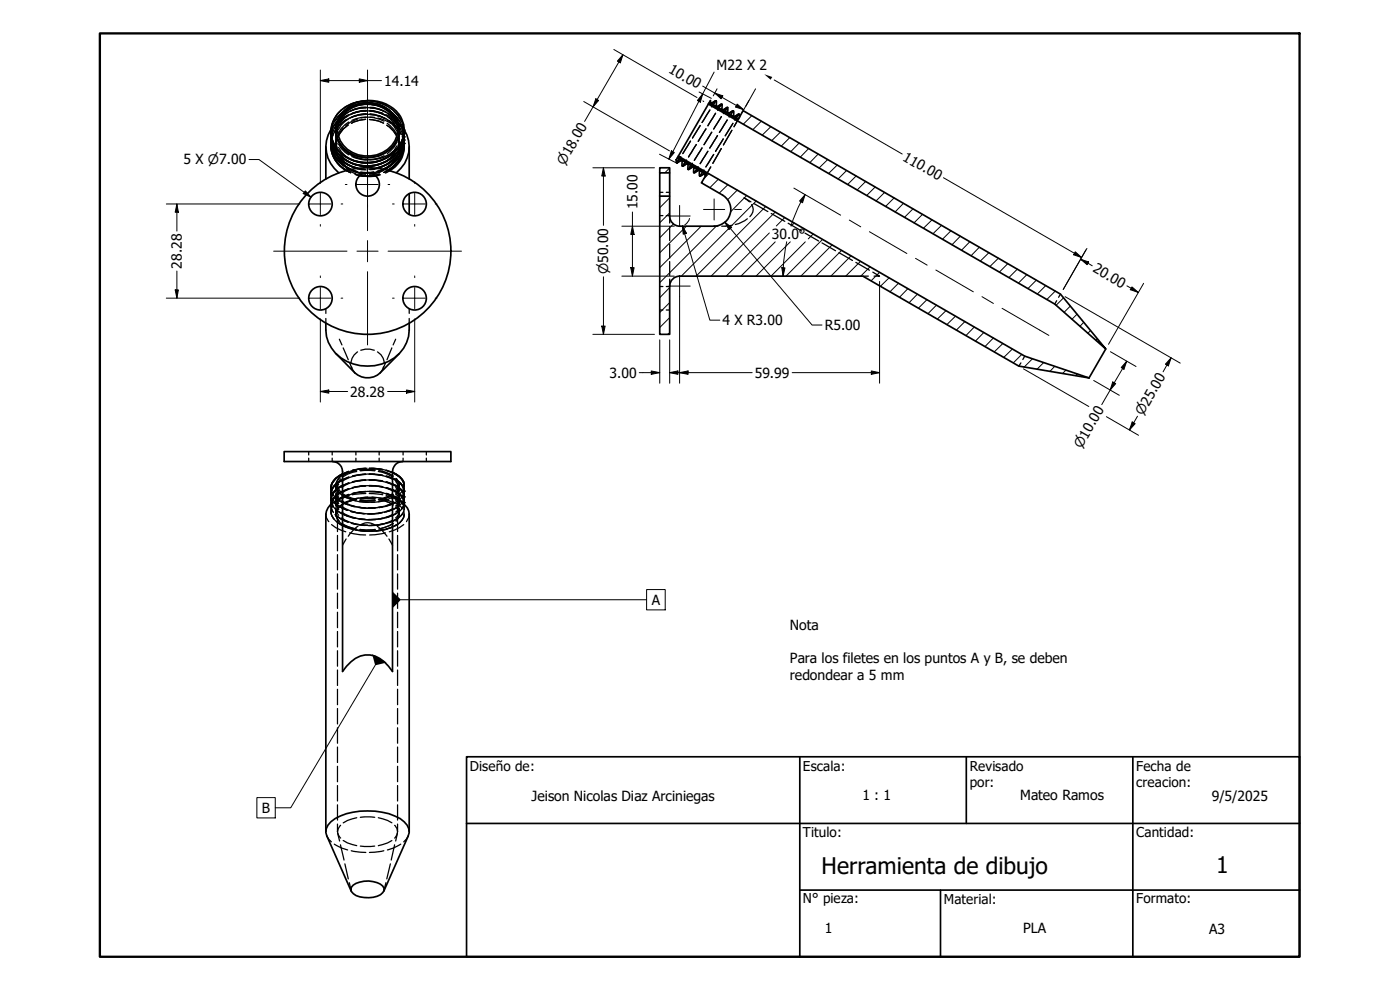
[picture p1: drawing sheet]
<svg xmlns="http://www.w3.org/2000/svg" width="420mm" height="297mm" viewBox="0 0 420 297" stroke-linecap="round" stroke-linejoin="round" font-family="sans-serif">
<!-- layer: Hatch (ANSI) -->
<g fill="none" stroke="#000" stroke-width=".3">
<path d="M214.9 31.9l-.4 .5M218.4 32.9l-1 1.1M221.5 34.4l-1.3 1.3M225.6 34.7l-2.5 2.6M228.5 36.4l-2.6 2.5M231.3 38l-2.6 2.6M234.2 39.7l-2.6 2.5M201 59.4l-3 2.9M201 50.4l-1.5 1.5M204.2 47.2l-1.3 1.2M207 48.8l-.6 .6M209.9 50.5l-1.2 1.2"/>
<path d="M212.7 52.1l-1.4 1.5M215.6 53.8l-2.6 2.5M218.4 55.4l-2.6 2.6M221.3 57l-2.9 2.9M224.1 58.7l-4.8 4.8M237 41.3l-2.6 2.6M239.8 42.9l-2.5 2.6M242.7 44.6l-2.5 2.6M245.6 46.2l-2.6 2.6M248.4 47.9l-2.6 2.5M251.3 49.5l-2.6 2.6M254.1 51.2l-2.6 2.5"/>
<path d="M256.9 52.8l-2.5 2.6M259.8 54.5l-2.6 2.5M262.6 56.1l-2.5 2.6M265.5 57.7l-2.6 2.6M268.4 59.4l-2.7 2.6M201 63.9l-3 3M202.1 67.2l-4.1 4.2M206 67.9l-8 8M210.4 67.9l-12.4 12.4M215 67.8l-17 17M226.9 60.3l-22.4 22.6M229.8 62l-20.9 20.9"/>
<path d="M230.9 69.9l-13 13M232.7 63.6l-19.3 19.3M232.7 72.6l-10.3 10.3M235.5 65.3l-2.5 2.5M237.2 72.6l-10.3 10.3M238.4 66.9l-1 .9M241.7 72.6l-10.3 10.3M244 70.2l-1.4 1.5M246.9 71.8l-11 11.1M249.7 73.5l-9.4 9.4M252.6 75.1l-7.7 7.8M255.4 76.8l-6 6.1"/>
<path d="M258.3 78.4l-4.5 4.5M271.1 61l-2.5 2.6M274 62.7l-2.5 2.5M276.9 64.3l-2.6 2.6M279.7 66l-2.6 2.5M282.6 67.6l-2.6 2.6M285.4 69.3l-2.6 2.5M288.2 70.9l-2.5 2.6M291.1 72.5l-2.6 2.6M293.9 74.2l-2.5 2.6M296.8 75.8l-2.6 2.5M299.7 77.5l-2.6 2.5"/>
<path d="M302.5 79.1l-2.6 2.5M201 99.8l-.6 .5M201 95.3l-3 3M201 90.8l-3 3M201 86.3l-3 3M261.1 80.1l-2.8 2.8M264 81.7l-2.6 2.6M266.8 83.4l-2.6 2.5M269.7 84.9l-2.6 2.7M272.5 86.6l-2.6 2.6M275.3 88.3l-2.5 2.6M278.2 89.9l-2.5 2.5"/>
<path d="M281.1 91.6l-2.6 2.5M283.9 93.2l-2.6 2.5M286.8 94.9l-2.6 2.5M289.6 96.5l-2.6 2.5M292.4 98.1l-2.5 2.6M295.3 99.7l-2.6 2.6M305.3 80.8l-2.5 2.5M308.2 82.4l-2.6 2.5M311 84.1l-2.5 2.5M313.9 85.6l-2.6 2.7M316.7 87.3l-2.6 2.6M319.2 89.3l-2.3 2.3"/>
<path d="M321.2 91.8l-1.9 1.9M323.2 94.3l-1.5 1.5M325.2 96.7l-1.1 1.2M327.3 99.2l-.8 .8M298.1 101.4l-2.5 2.6M301 103l-2.6 2.6M303.8 104.7l-2.6 2.5M306.6 106.3l-2.5 2.6M309.9 107.6l-2.6 2.6M313.2 108.8l-2 2M316.5 109.9l-1.4 1.5M319.9 111l-1 1.1"/>
<path d="M323.3 112.2l-.5 .5M326.6 113.3h.1M329.3 101.6l-.4 .5M331.3 104.1v.1"/>
</g>
<!-- layer: Hidden (ANSI) -->
<g fill="none" stroke="#000" stroke-width=".38">
<path d="M99.6 39.4l-.3 2.2M99.6 38.4l-.3 2.2M99.6 37.5l-.3 2M99.9 37.6l-.6 2.5M99.9 38.7l-.6 2.4M99.9 39.6l-.6 2.4M99.9 37.5l-.6 2.4M99.9 38.5l-.6 2.4M99.9 39.5l-.6 2.4M100.5 36.4l1-1.4 2.4-2.1a10.7 10.7 0 0 0-3.5 3.6M100.5 37.4l2.3-2.7 1.1-.7a8.9 8.9 0 0 0-3.5 3.5M100.5 38.3l2.3-2.6 1.1-.7a9.2 9.2 0 0 0-3.5 3.5"/>
<path d="M100.6 37.3l-1.3 1.5M101.2 37.9a5.5 5.5 0 0 0 0 4.3M101.2 38.8a5.6 5.6 0 0 0 0 4.4M101.2 39.9a5.6 5.6 0 0 0 0 4.3M101.2 36.9l-.4 2.1v1.7M102.4 37.1a9.5 9.5 0 0 0-3.1 5.7M102.5 33l-1.9 2.2a8.1 8.1 0 0 0-1.2 3.6M102.5 36l-1.3 1.3-1.3 2.1M102.5 35l-1.3 1.4-1.3 2M102.5 34l-1.9 2.1-.7 1.3M103 38.5a6.5 6.5 0 0 0-1.7 3M103.9 36a8.9 8.9 0 0 0-3.5 3.5"/>
<path d="M103.9 35.9l-2.4 2.1-1 1.4M104 31.9a8.3 8.3 0 0 0-3.5 3.5M104.5 37.5a7.2 7.2 0 0 0-2.9 3.3M104.6 32.6l-2.2 2-.8 1.3M104.6 33.6l-1 .7-1.2 1.3-.8 1.2M104.6 34.7l-1 .7-1.2 1.2-.8 1.2M104.6 35.7l-1 .7-1.2 1.2-.8 1.2M104.6 36.6l-2.2 2-.8 1.3M104.8 34.3l-2.7 1.6-.8 .7M105 32.4l3.3-1 1.6-.1-3.7 .6-1.2 .5M105 33.4l3.3-1 1.6-.1a11.9 11.9 0 0 0-4.9 1.1zM107.1 34.7a9.6 9.6 0 0 0-3.9 1.7"/>
<path d="M107.3 33.6l-2.1 .7-1.9 1.1M107.3 32.6l-2.1 .7-1.9 1M107.3 31.6l-2.1 .7-1.9 1M107.3 30.6l-1.2 .3-2.8 1.4M107.3 35.7a8.7 8.7 0 0 0-3.5 2M108.1 34.5l1.9-.2 2.3 .2M108.3 33.4l2-.1 2.3 .2M108.3 32.4l3.1-.1 1.2 .2M108.3 31.4l2-.1 2.3 .2M108.3 30.4l2-.1 2.3 .2M109.1 30.3h2.2M109.7 35.8l-1.8 .3-2.4 .9"/>
<path d="M109.9 33.3l-1.6 .1-3.3 1 1.3-.6 3.6-.5-1.8 .1-2.3 .6M109.9 34.3a9.7 9.7 0 0 0-4.9 1.1M109.9 34.3l-1.6 .1-3.3 1M109.9 30.3a12.6 12.6 0 0 0-4.8 1.1M109.9 31.1l-1.4 .1-2.9 .9M109.9 32.1l-1.4 .1-2.9 .9M109.9 33.1l-1.4 .1-2.9 .9M109.9 34.1l-1.4 .1-2.9 .9M109.9 35.1l-1.4 .1-2.9 .9M110.9 35.9l2.7 .4 1.5 .6M110.9 33.3l1.7 .1 2.3 .6M111 31.2l3 .5 1.3 .7"/>
<path d="M111 32.2h1.1l1.9 .6 1.3 .6M111 33.1l3 .7 1.3 .6M111 34.1l3 .7 1.3 .6M111 35.2l3 .6 1.3 .6M111.2 30.3a11.3 11.3 0 0 1 4.7 1.4M112.4 35.2h-2.2l-1.9 .2M112.5 30.5l3 .9 1.1 .7M113.3 34.7a9.7 9.7 0 0 1 3.8 1.7M113.4 35.4l2.1 .7 1.7 .9M113.7 33.8l1.8 .7 2 1.2M113.7 32.8l2.7 1.2 1.1 .7M113.7 31.8l1.8 .7 2 1.2"/>
<path d="M113.7 30.8l1.8 .7 2 1.2M115.8 32.6l-3.5-1.2-1.2-.1a12.7 12.7 0 0 1 4.7 1.4M115.8 33.6l-1.5-.7-2-.5h-1.2a11.3 11.3 0 0 1 4.8 1.2M115.8 34.6l-1.5-.6-3.2-.7a10 10 0 0 1 4.8 1.4M115.8 35.6l-1.5-.6-3.2-.7 2.3 .4 2.5 1M115.8 34.4l2.8 1.5 .7 .7M116.1 37.6l2 1.8 1 1.4M116.2 33l2 1.9 .9 1.4M116.2 34l2 1.9 .9 1.4M116.2 35l2 1.9 .9 1.4M116.2 36l2 1.9 .9 1.4M116.2 37l2 1.9 .9 1.4"/>
<path d="M116.8 33.3l1 .6 1.3 1.4 1.1 1.5M116.8 34.3l2.3 1.9 1.1 1.6M116.8 35.2l2.3 2.1 1.1 1.5M116.8 36.2l1 .7 1.3 1.4 1.1 1.5M116.9 33.3a8.8 8.8 0 0 1 3.4 3.6M116.9 34.3a9.8 9.8 0 0 1 3.4 3.7M116.9 35.4a8.8 8.8 0 0 1 3.4 3.6M116.9 36.4a8.7 8.7 0 0 1 3.4 3.6M117 32.4l2.3 2 1 1.6M117.5 32.7l2 2 .8 1.4M117.9 37.1l1.2 1.2 1.4 2.1M118 37.6l1.6 1.4 .8 1.4"/>
<path d="M118.3 36.4l1.7 2.1 1 2.1 .3 1.7M118.3 35.4l1.7 2.1a8.8 8.8 0 0 1 1.3 3.8M118.3 34.4l1.7 2.1 .7 1.4M118.3 33.4l1.7 2.1 .7 1.4M119.4 37.4a6.3 6.3 0 0 1 0 4.3M119.4 38.3a6.5 6.5 0 0 1 0 4.4M119.4 39.4a6.5 6.5 0 0 1 0 4.3M119.8 39v1.7M120.1 37.3l1.2 1.7M120.7 38.1l.6 2.5M120.7 38l.6 2.3M120.8 39.1l.5 2.5"/>
<path d="M121 39.9l.3 2.1M121 38.9l.3 2.2M121 37.9l.3 2.2M121.3 39.3l-.5-2.2 .5 2.4M121.3 38.7v.1M210.1 37.6l-2.3 3.9 2.3-3.8M211.8 38.7l-2.3 3.7 2.4-3.7M212.4 37.7l2.4-3.7-2.3 3.8M213 33l-2.3 3.8zM213.6 39.7l-2.3 3.7zM214.9 30.3l-1.3 1.8M216.5 35l-2.3 3.7 2.3-3.7"/>
<path d="M216.7 31.3l-1.3 1.8M218.2 36l-2.3 3.7M218.4 32.2l-1.3 1.9 1.3-1.8M218.8 35l1.3-1.7-1.3 1.8M219.6 39.1l-2.5 4.4M221.6 35.8l-1.3 2.2M221.8 34.3l-1.3 1.8M221.9 34.3l-1.3 1.8M99.6 41.5l-.3 2M99.6 40.4l-.3 2.1M99.9 40.6l-.6 2.4M100.8 44.2l.5 2.2"/>
<path d="M100.8 42.4v1.7M100.9 42.8l-.1 1.5 .2 1.5M101.2 41.8l-.4 1.4v1.7l.4 1.3M101.2 40.9a5.5 5.5 0 0 0 0 4.3M101.5 47.2l1.8 2.6M101.6 47.2a7.9 7.9 0 0 0 2.9 3.4M101.6 43.2l.8 1.3 2.2 2M101.6 44.2l.8 1.3 2.2 2M101.6 45.3l2 2.4 1 .7M101.6 46.3l2 2.5 1 .7M101.7 47.4l.8 1.2 1.2 1.2 1.1 .7M103.9 50.4l1.3 1 1.7 .8"/>
<path d="M105.3 50.8l1.9 .7zM105.3 51.8l-1.4-.6 1.3 .7M105.3 50.8l1.5 .6M105.5 51.1l2.4 .9 1.8 .2M105.6 47l2.9 .9 1.4 .1M105.6 48l2.9 .9 1.4 .1M105.6 49l2.9 .9 1.4 .1M105.6 50l2.9 .9 1.4 .1M105.7 51l2.9 .9 1.4 .1M106.6 52.3l1.5 .3M106.6 52.3l1.5 .4zM107.3 50.5l2.3 .3"/>
<path d="M107.7 52.4l1.7 .4M108.5 51.7l1.6 .2M109.2 50.8l-1.8-.3 2.2 .3M110.7 50.8l2.3-.3-1.9 .3M112.1 51.7l-1.6 .2M112.2 51.6l-2 .2-2-.1h4M112.5 52.6l1.4-.4-1.4 .4M113.1 50.5l-2.3 .3M113.6 51.4l1.5-.6-1.9 .6M114.2 52.4l-1.5 .4M115.1 51.1l-1.5 .7-2.7 .4M115.3 46.7l-1.4 .7-2.9 .5"/>
<path d="M115.3 47.7l-1.3 .6-3 .6M115.3 48.7l-1.3 .6-3 .7M115.3 49.7l-1.3 .6-1.9 .5-1.1 .1M115.3 50.7l-1.3 .6-2.9 .6M116.5 51.1l-1.3 .6M117 51.2l-1.4 .7M119.1 47.3l-1 1.5-2 1.7M119.1 42.8l-.9 1.4-2 1.9M119.1 43.8l-.9 1.4-2 1.9M119.1 44.8l-.9 1.4-2 1.9M119.1 45.8l-.9 1.4-2 1.9M119.1 46.8l-.9 1.4-1.9 1.9"/>
<path d="M119.4 41.8l.4 2.3M119.4 41.4a6.3 6.3 0 0 1 0 4.3M119.4 40.4a6.5 6.5 0 0 1 0 4.4M119.8 44.1l-.4 2.1M119.8 42.4v1.7M120.7 40.9l.6 2.4M120.8 40.1l.5 2.4M120.8 41.1l.5 2.4M120.8 41.4l.5 2M121 41.9l.3 1.5M121 40.9l.3 2.1M121.3 43.4v.2"/>
<path d="M121.3 43.8v.2M198 57.7h.9M200 57.7h1M204.3 47l-1.3 1.8M204.3 47l-1.2 1.8M206.1 48.1l-1.3 1.7M207.3 42.3l-2.4 3.8M207.8 49l-1.3 1.8zM208.3 48.1l2.4-3.7-2.3 3.7M209 43.4l-2.4 3.7zM209.5 50l-1.3 1.8zM211.3 51l-1.3 1.8"/>
<path d="M212.4 45.4l-2.3 3.7M212.5 45.4l-2.4 3.7M213.3 50.1l-1.3 2.2M214.2 46.3l-2.4 3.8zM215.3 40.7l-2.3 3.7M216.5 44.6l-2.6 4.4M217 41.6l-2.2 3.9 2.2-3.8M217.6 40.8l2.4-3.8-2.3 3.8M198 64.7h.9M200 64.7h1M201 64.8v2.1M201 68v4.2"/>
<path d="M201 73.3v4.2M201 78.5v4.2M214.3 67.9h1.2M219.7 67.6l-3.1 .3M224.3 65.6l-2.6 1.5-1 .3M224.9 60.6l-1.6-1.2 2.1 1.2M225.6 61.4a2.6 2.6 0 0 1-.6 3.6M226.4 61.1l4 2.4M231.5 64.1l4 2.3M236.5 67l4.1 2.3M241.6 70l4.1 2.3M246.7 72.9l4.1 2.3"/>
<path d="M251.8 75.8l4 2.4M256.9 78.7l4 2.4M97.8 92.6v1.4M97.8 95.6v1.4M122.8 92.6v1.4M122.8 95.6v1.4M198 86h.9M198 93h.9M200 86h1M200 93h1M201 83.7v2.1M259 82.9h1.6"/>
<path d="M261.9 81.6l2.1 1.3h-1.7M317.1 90.2l-.6 1M318.3 88.3l-.6 .9M101.9 101.8l.7 1.7M103 104.4l1.5 3.5M104.9 108.8l.7 1.7M105.5 110l1 1.9M107.3 105.6a4.2 4.2 0 0 0-2 3.4M108.3 105.1a6.1 6.1 0 0 1 4 0M113.3 105.6a3.8 3.8 0 0 1 2 3.4M115.1 110l-1 1.9M115.8 108.8l-.8 1.7"/>
<path d="M117.6 104.4l-1.5 3.5M118.7 101.8l-.7 1.7M306.4 108.9l-.6 .9M307.5 106.9l-.5 1M92.6 135.5v1M92.6 137.5v1M99.7 135.5v1M99.7 137.5v1M106.8 135.5v1M106.8 137.5v1M113.8 135.5v1M113.8 137.5v1"/>
<path d="M121 135.5v1M121 137.5v1M128 135.5v1M128 137.5v1M97.8 154.3l.2 1.1 .7 1.1M99.3 146.5l.2 1.1 .5 .8M99.3 148.2l.2 1.1 .5 .9M99.3 150l.2 1.1 .5 .8M99.3 151.6v-.3l.1 1.3 .5 .9M99.3 150.1l.3 1.1 .5 .9M99.3 146.7l.3 1.1 .5 .8M99.3 151.8l.3 1.2 .5 .8"/>
<path d="M99.3 153.6l.2 1 .8 1.2M99.4 150.8l.5 1.1 .9 1M99.4 147.4l.5 1 .9 1M99.5 157.4l1.2 .9 3.1 1.3M99.6 152.3a3.6 3.6 0 0 0 1.5 4.3M99.8 151.8l-.2 .3a3.2 3.2 0 0 0 .6 3.6M99.8 151.9l-.5 1.4M100 150.3l-.7-1.9 .3 1.1 .5 .8M100.6 154.4l2.2 1.5 1.8 .7M100.7 149.3l1.9 1.3 1.7 .8-1.7-.7-1.8-1.4M100.7 151l1.9 1.3 1.7 .8M100.7 152.8l1.9 1.2 1.7 .9-2.4-1.2-1.1-.9"/>
<path d="M100.7 151.1l1.7 1.2 1.8 .8M100.8 145.6l.2 .9M100.8 151.1l1.8 1.3 1.9 .7M100.8 145.6l.2 .9 .7 1.2M100.8 147.4l.2 .9 .7 1.1M100.8 152.6l.2 .9 .7 1.1M100.8 154.6l1.9 1.3 1.7 .8M100.8 145.5v1.9M100.8 148.2v3.5M100.8 152.6v1.7M100.9 156.4l1.2 .9 2.5 1.1M101 153.2l-.2 .9 .1 .9"/>
<path d="M101 144.5l-.2 .9M101.2 156.6a10.8 10.8 0 0 0 4.3 2.1M101.3 155.8l.2 .3a4.7 4.7 0 0 0 2.4 1.9M101.3 145.6v2.3M101.3 149.1v4.6M101.3 154.9v4.6M101.4 147.3l1.2 1.3 1.4 .8M101.7 147.1a2.77 2.77 0 0 0 0 4M101.7 148.8a2.84 2.84 0 0 0 0 4.1M101.7 145.3l-.7 1.1-.2 1M101.7 150.5l-.7 1.1-.2 1M101.7 149.8l-1.1 .9"/>
<path d="M101.7 143.6a2.69 2.69 0 0 0 0 4M101.7 152.3a2.67 2.67 0 0 0 0 4M101.8 153.7l1.5 .8 3.3 1.1M101.8 150.2l1.3 .8 3.3 1.1M102 149.6l-1.6 1.3M102.1 149.6l-1.9 1.6M102.2 157.3l1.6 .8 3.1 .9M102.2 143.7a2.44 2.44 0 0 0 0 3.9M102.6 148.4l2.4 1.4 1.7 .4M102.6 150.2l1 .7 3.1 1.1M102.6 151.9l2.4 1.3 1.7 .5M102.6 153.7l2.4 1.2 1.7 .5"/>
<path d="M102.6 155.4l1 .7 3.1 1.1M102.6 151.4l-1.4 1.6M102.6 148.4a9.3 9.3 0 0 0 4.3 1.6M102.6 157a9.3 9.3 0 0 0 4.3 1.7M102.8 142.2l1.9-.7zM103 148.3a10.1 10.1 0 0 0 4.1 1.5M104.1 141.8l-1.4 .8-1.2 1.2M104.3 150.4l-1.4 .8-1.4 1.2M104.7 143.1l-1.9 .8 1.9-.7M104.7 145l-1.9 .7M104.7 146.7l-1.9 .7M104.7 148.4l-1.9 .7"/>
<path d="M104.7 148.4l-1.9 .8M104.7 143.2l-1.9 .8M104.7 141.4l-1.9 .8M104.7 144.8l-1.9 .9M104.7 146.6l-1.9 .8M104.7 148.3l-1.9 .8M104.8 148.7l-2 .6M104.9 159.9l4.8 .6M105 158.5l2.6 .7 2.3 .2M105.2 149.8l2.7 .7 2.2 .2M105.2 153.5l4 .7M105.3 151.7l4.3 .7-4.2-.6"/>
<path d="M105.3 153.4l1.8 .4 2.5 .3-4.2-.6M105.3 155.2l4.3 .6M105.4 155.2l4.2 .7M105.4 157l4.2 .7M105.6 158.7l4.1 .6M105.7 144.6l4-.5-4 .6M105.7 157l2.5 .5 2.1 .1-4.6-.6M106.7 142.7l-1.7 .5-2.4 1.3M106.7 144.4l-1.7 .6-2.4 1.3M106.7 146.2l-1.7 .5-2.4 1.3M106.7 147.9l-1.7 .5-2.4 1.3M106.7 159.1l4.9 .3"/>
<path d="M106.9 141.2a9.3 9.3 0 0 0-4.3 1.7M106.9 149.8l-2.4 .7-1.9 1M107.1 141.5a10.1 10.1 0 0 0-4.1 1.5M107.4 157.9l-1.4 1.2-1.5 1.8M107.6 149.5l-2.6 .7-1.5 .7M107.6 152.3l2.6 .2 2.4-.1M107.8 155.8l2.8 .2 2.2-.1M107.8 150.5l2.5 .2h2.1M107.8 152.2l2.5 .2h2.1M107.8 153.9l2.5 .3 2.1-.1M107.8 155.7l2.5 .2h2.1M107.8 157.4l2.5 .3 2.1-.1"/>
<path d="M108 150.2h4.6M108 141h4.6M108 158.9l1.9 .2 2.7-.2M108 149.7h4.6M108.1 159.2l1.8 .2 3.2-.2M108.1 141.3h4.4M108.1 150h4.4M108.3 157.4a3.8 3.8 0 0 1 4 0M108.6 149.3h4.3M109.7 140.6l-4 .6M109.7 142.4l-4 .5 4-.6-1.4 .1-2.6 .5M109.7 145.8l-4 .6"/>
<path d="M109.7 147.5l-4 .6 4-.5M109.7 140.5l-4 .6M109.7 143.9l-4 .7M109.7 145.7l-4 .6M109.7 147.4l-4 .7M109.8 148.1l-4.1 .3M110.2 140.5l-2.2 .2-2.8 .6M110.4 149.1l-3.3 .4-1.6 .5M110.8 148.1l4.1 .3M110.8 140.6l4.1 .4M110.8 143.9h1.6l2.5 .5-4.1-.4M110.8 145.8l4.1 .4"/>
<path d="M110.8 147.5l4.1 .4zM110.8 144.1l4.1 .3M110.8 140.4l4.1 .4M110.8 145.7l4.1 .3M110.8 147.4l4.1 .4M111.4 140.5l3.2 .3 1.8 .5M111.6 149.1l3.3 .4 1.7 .5M112.4 142.3l-2.1-.1-2.5 .3M112.4 144.1l-2.1-.1-2.5 .3M112.4 145.8l-2.1-.1-2.5 .3M112.4 147.5l-2.1-.1-2.5 .3M113.2 157.9l1.4 1.2 1.5 1.8"/>
<path d="M113.5 141.5l2.8 .8 1.3 .7M113.5 147.7a9.2 9.2 0 0 1 4.4 1.4 10.5 10.5 0 0 1-4.4 1.4M113.5 142.5l2.1 .4 2.3 1M113.5 144.2l2.1 .4 2.3 1M113.5 145.9l2.1 .5 2.3 .9M113.7 141.2l3.1 1 1.2 .7M113.7 149.8l3.1 1 1.2 .7M114 149.5a10 10 0 0 1 4 1.4M114.4 153.9l-4.2 .3M114.8 153.8l-4.2 .4 4.3-.4M114.8 155.5l-4.2 .4 4.3-.4M114.8 152.1l-4.2 .3"/>
<path d="M114.9 152l-2.4 .4h-1.9M114.9 142.6l-2.5-.4-1.6 .1 4.1 .4M114.9 157.3l-4.3 .4M114.9 158.9l-4.1 .5M115.7 159.9l-4.8 .6M115.9 148.7l1.9 .6M115.9 141.1l1.9 .7-1.9-.6M115.9 142.8l1.9 .8-1.9-.7M115.9 144.6l1.9 .7M115.9 148.1l1.9 .7M115.9 141.1l1.9 .6M115.9 144.6l1.9 .6"/>
<path d="M115.9 146.3l1.9 .6M115.9 148l1.9 .7M116 157l-3 .5-1.6 .1M116.1 158.7l-1.9 .5-3 .2M116.3 150l-1.7 .4-3.2 .3M117.2 156.6l1-.5a5.1 5.1 0 0 0 2.6-2.1l-1 1.2-2.6 1.4M117.5 141.7l1.4 .7 1.4 1M117.6 148.3l-1.3 .7-2.8 .8M117.6 158.2l-1.8 .7-3 .5M117.7 150.4l2.2 1.3 .7 .7M117.8 147l-1.9-.6 1.9 .7M117.9 150.9l-2.3 .9-2.1 .5"/>
<path d="M117.9 152.6l-2.3 .9-2.1 .5M117.9 154.3l-2.3 .9-2.1 .5M117.9 156.1l-2.3 .9-2.1 .5M118 148.4l-1.2 .7-3.1 .9M118 157.1l-1.2 .6-3.1 1M118.4 143.7l.7 1 .2 .9M118.6 150.9l-2.8 1-1.9 .4M118.7 144.5a2.33 2.33 0 0 1 0 3.9M118.7 148a2.28 2.28 0 0 1 0 3.9M118.7 146.3l.9 1.1 .2 .8M118.7 149.7l.9 1.2 .2 .8M118.9 143.6l.7 1 .2 1"/>
<path d="M118.9 152.3l.7 1 .2 1M118.9 151.6a2.3 2.3 0 0 1-.2 3.8M118.9 154.1a13.9 13.9 0 0 1-4.8 1.7M119 157.5l-1.8 .9-2.9 .7M119.1 152.2l-1.9 1-1.8 .6M119.3 145.6l-.2 .9-.7 1.1M119.3 145.6v2.3M119.3 149.1v4.6M119.3 154.9v4.6M119.7 153.5l-1.7 1-2.1 .8M119.7 155.3l-1.7 1.1-2.1 .7M119.8 151.8l-1.7 1-2.2 .7 2.1-.7 1.7-1"/>
<path d="M119.8 153.5l-1.7 1-2.2 .7M119.8 157l-2.2 1.2-1.6 .5M119.8 145.6l-.2 .9-.7 1.1M119.8 154.3l-.2 .9-.7 1.1M119.8 148.2l-.2 .8-.9 1.2M119.8 151.7l-.2 .8-.9 1.2M119.8 145.6v1.8M119.8 148.2v3.5M119.8 152.6v1.7M120.3 156.4l-1.6 1.3-1.4 .6M120.5 147.7l-1.6 1.2-1.4 .7M120.6 150.8a2.71 2.71 0 0 1 .7 2.2"/>
<path d="M120.6 150.7a2.88 2.88 0 0 1 .7 2.2M120.6 156.1l-1.9 1.6M120.7 143.9l.4 .6M120.7 150.8l.3 .5M121.1 153.3l.2 1M121.2 157.4l-1.3 .9-3.1 1.3M121.2 148.2a7.3 7.3 0 0 1-5.3 3.6l2.9-1.1 1-.7M121.2 150l-.6 .9-.6 .7M121.2 146.5l-.1 .1M121.2 151.9l.1 .5M121.3 147.4l-.2 1-.6 .9 .8-1.8M121.3 149.1l-.2 1-.6 .9"/>
<path d="M121.3 150.8l-.2 1-.6 1M121.3 154.3l-.1 .6-.7 1.3M121.3 145.8l-.3 1.1M121.3 154.6a3.2 3.2 0 0 1-1.3 2.1M121.3 150.9l-.3 1-.5 .9M121.3 149.2l-.3 1-.5 .9M121.3 145.7v.1M121.3 154.6l-.3 1M121.3 152.7l-.3 1-.5 .9M121.3 151.2l-.4 1.1-.9 1.1M121.3 145.6v.2M121.3 154.3v.1"/>
<path d="M121.3 154.5v.1M122.8 154.3l-.2 1.1-.6 1.1M101.3 160.6v4.7M101.3 166.4v4.6M101.3 172.2v4.6M101.3 178v4.5M103.9 161.7l-1.1 1.9M116.7 161.7l1.1 1.9M119.3 160.6v4.7M119.3 166.4v4.6M119.3 172.2v4.6M119.3 178v4.5"/>
<path d="M101.3 183.7v4.6M101.3 189.5v4.6M101.3 195.2v4.7M119.3 183.7v4.6M119.3 189.5v4.6M119.3 195.2v4.7M101.3 201v4.7M101.3 206.8v4.6M101.3 212.6v4.6M101.3 218.4v4.6M119.3 201v4.7M119.3 206.8v4.6"/>
<path d="M119.3 212.6v4.6M119.3 218.4v4.6M101.3 224.1v4.7M101.3 229.9v4.7M101.3 235.7v4.6M119.3 224.1v4.7M119.3 229.9v4.7M119.3 235.7v4.6M98.1 250.9l1.3 1.7M100.3 253.3l2.2 1.1 1.8 .6M101.3 249.5l.2 1 .7 .9M101.3 241.5v4.5"/>
<path d="M101.3 247.3v2.2M101.3 250l.6 2.3M102.2 253.5l1.1 4.5M102.2 247.6l-.7 1-.2 .9M103 252.2a10.1 10.1 0 0 0 4.1 1.5M103.5 259.2l1 4.5M105.4 255.3l4.4 .5M107.1 245.3a10.1 10.1 0 0 0-4.1 1.6M108.1 245.2h4.4M108.1 253.9h4.4M113.5 245.3l2.8 .9 1.3 .7M115.2 255.3l-4.3 .5"/>
<path d="M117.2 259.2l-1.1 4.5M117.6 252.2l-1.3 .7-2.8 .8M118.4 247.6a2.49 2.49 0 0 1 0 3.8M118.4 253.5l-1 4.5M119.3 250l-.6 2.3M119.3 241.5v4.5M119.3 247.3v2.2M120.3 253.3l-2.2 1.1-1.8 .6M122.5 250.9l-1.3 1.7M104.8 264.8l.5 2.3M115.8 264.8l-.5 2.3"/>
</g>
<!-- layer: Visible (ANSI) -->
<g fill="none" stroke="#000" stroke-width=".51">
<path d="M99.4 38.8a9.5 9.5 0 0 0 8.2 9.8 11.3 11.3 0 0 0 13.4-7.4l.3-1.9M103.1 33.7a10.3 10.3 0 0 1 16 2.1 8 8 0 0 1-5.5 11 9.9 9.9 0 0 1-12.4-5.3 7.4 7.4 0 0 1 1.9-7.8zM103.1 34.5a9.7 9.7 0 0 1 15.5 1.4 7.2 7.2 0 0 1-3.8 9.9 9.3 9.3 0 0 1-13.3-5.1 7 7 0 0 1 1.6-6.2zM103.4 33a11.2 11.2 0 0 1 17.1 2.5 8.3 8.3 0 0 1-4.7 11.3 11 11 0 0 1-13.8-3.6 8.2 8.2 0 0 1 1.4-10.2zM109.1 30.3a10.2 10.2 0 0 0-9.8 8.5 9.9 9.9 0 0 0 2.4 13.1M121.3 38.9a9.7 9.7 0 0 1-2.4 13M121.3 39.5a10.3 10.3 0 0 1-9.9 10.3 10.5 10.5 0 0 1-12.1-8.8v-.9M121.3 39a10.5 10.5 0 0 1-11 9.8 10.3 10.3 0 0 1-10.9-8.3l-.1-1M121.3 39.8a10.6 10.6 0 0 1-11 9 10.3 10.3 0 0 1-11-8.6M212.6 31.2l-9 15.6M212.9 30.8l8.7 5 1.4-2.6 95.3 55.1 13.6 16.4-15.4-13.5-103.9-60zM213.2 30.1l.1 .9 1.6-.7 .1 1.8 1.7-.8 .1 1.8 1.6-.9 .1 1.9 1.6-.8 .1 1.7 1.7-.7v.9l-.3 .6-8.7-5z"/>
<path d="M214.9 30.3l-1.6 .7M216.7 31.3l-1.7 .8M218.4 32.2l-1.6 .9M220.1 33.3l-1.6 .8M221.8 34.3l-1.6 .7M97.8 44.1v9.6M99.3 41.1a9.7 9.7 0 0 0 8.1 9.4 9.6 9.6 0 0 1-8.1-9M99.3 42a9.2 9.2 0 0 0 6 8.8M99.3 43a8.9 8.9 0 0 0 4.6 8.2M99.3 43.5a8.8 8.8 0 0 0 4.6 7.7M99.3 42.5a9.2 9.2 0 0 0 6 8.3M99.3 44.2a9.2 9.2 0 0 0 4.6 7"/>
<path d="M99.3 43.2a9.5 9.5 0 0 0 6 7.6M99.3 42.2a9.8 9.8 0 0 0 8 8.3M108.1 52.6l2.2 .2 2.2-.2M108.1 52.7l2.2 .1 2.2-.2-2.2 .3zM109.4 52.8h3.3M110.1 51.9h.4M121.3 43.5a8.2 8.2 0 0 1-4.3 7.7M121.3 40.6a9.9 9.9 0 0 1-8.3 9.9 10 10 0 0 0 8.3-9.4M121.3 41.6a9.6 9.6 0 0 1-6.2 9.2M121.3 42.5a9.5 9.5 0 0 1-4.8 8.6M121.3 43a9.4 9.4 0 0 1-4.8 8.1M121.3 42a9.5 9.5 0 0 1-6.2 8.8"/>
<path d="M121.3 40.1a10.2 10.2 0 0 1-8.8 9.5 11 11 0 0 1-13-7.2l-.2-1.8M121.3 43.8a9.6 9.6 0 0 1-4.8 7.3M121.3 42.8a10.1 10.1 0 0 1-6.2 8M121.3 41.8a10.2 10.2 0 0 1-8.2 8.7M121.3 40.8a11.2 11.2 0 0 1-15 8.5 9.8 9.8 0 0 1-7-8.1M122.8 44.1v9.6M122.8 58.1v6.2M198 51.9v-1.6h3v1.6h-3v7M201 51.9v7M203.3 47.3l8.7 5-.4 .6v-.8l-1.6 .7-.1-1.8-1.7 .8-.1-1.8-1.6 .8-.1-1.8-1.6 .8-.1-1.7-1.7 .7-.1-.9zM204.7 48.1l-1.6 .7M206.4 49l-1.6 .8"/>
<path d="M208.1 50l-1.6 .8M209.9 51l-1.7 .8M211.6 52.1l-1.6 .7M204 67.9h10.3a5 5 0 0 0 4.8-3.7 5 5 0 0 0-2.2-5.7l-6.4-3.7 1.5-2.5-8.7-5 .3-.5 103.9 60.1 19.3 6.5M204 67.9a3 3 0 0 1-3-3v-6h-3v41.4h3v-14.5a3 3 0 0 1 3-2.9M97.8 97a11.5 11.5 0 0 0 10.3 12.7 12.5 12.5 0 0 0 14.5-8.7l.2-4M204 82.9h55l46.8 26.9 21 3.6M100.8 106.1l5.7 5.8a5.6 5.6 0 0 0 7.6 0l5.7-5.8M331.9 104.7l-5.1 8.7M85.3 135.5h50v3h-50zM99.8 138.5a3 3 0 0 1 3 3v60a9 9 0 0 1 8.3-5 9.6 9.6 0 0 1 6.7 5v-60a3 3 0 0 1 3-3M99.3 146.5a5.2 5.2 0 0 1 3.5-4.3 5.4 5.4 0 0 0-3.5 4.5l.1 .7"/>
<path d="M99.3 148.1a5.2 5.2 0 0 1 3.5-4.2 5.2 5.2 0 0 0-3.5 4.3M99.3 150a5 5 0 0 1 3.5-4.3 5.4 5.4 0 0 0-3.5 4.4l.1 .7M102.8 149.3a6.4 6.4 0 0 0-5 5v95.2M102.8 147.4a5.8 5.8 0 0 0-3.5 3.9 5.9 5.9 0 0 1 3.5-3.9M102.8 144a5.2 5.2 0 0 0-3.5 4.4M102.8 142.2a5.4 5.4 0 0 0-3.5 4.2M102.8 145.7a5.2 5.2 0 0 0-3.5 4.1M102.8 149.1l-.8 .5M102.8 149.2l-.7 .4M102.8 149.1l-1.1 .7M117.8 149.3a6.4 6.4 0 0 1 5 5v95.2M117.8 143.6a4.7 4.7 0 0 1 3.5 3.8"/>
<path d="M117.8 147a4.7 4.7 0 0 1 3.5 3.8M117.8 147.1a4.5 4.5 0 0 1 3.5 4.1M117.8 143.6a4.5 4.5 0 0 1 3.5 3.9l-.1 .7M117.8 141.7a5.2 5.2 0 0 1 3.5 3.8M117.8 143.5a4.8 4.8 0 0 1 3.5 3.7M117.8 145.2a4.8 4.8 0 0 1 3.5 3.8M117.8 146.9a5 5 0 0 1 3.5 3.8M117.8 148.7a7.2 7.2 0 0 1 2.9 2.1M120.6 150.7l-1.2-1-1.6-.9a5.8 5.8 0 0 1 2.8 2M121.3 145.5a4.9 4.9 0 0 0-3.5-3.7 4.6 4.6 0 0 1 3.5 3.9l-.1 .8M121.3 149.1a4.7 4.7 0 0 0-3.5-3.8l.8 .4a3.6 3.6 0 0 1 2.6 4.3M121.3 145.5v.2"/>
<path d="M105.4 267.4l-7.3-16.5a3.6 3.6 0 0 1 1.2-4.3 19.7 19.7 0 0 1 15.4-2.9 12.4 12.4 0 0 1 7.5 3.9l.5 1.1 .1 1.1-.3 1.1-7.3 16.5M106 265.5a7.8 7.8 0 0 1 8.9 .4l.4 .6a2.41 2.41 0 0 1-2.1 2.4 8.5 8.5 0 0 1-7.2-.8 1.49 1.49 0 0 1 0-2.6z"/>
<circle cx="110.3" cy="55.3" r="3.5"/>
<circle cx="96.2" cy="61.2" r="3.5"/>
<circle cx="110.3" cy="75.3" r="25"/>
<circle cx="124.4" cy="61.2" r="3.5"/>
<circle cx="96.2" cy="89.5" r="3.5"/>
<circle cx="124.4" cy="89.5" r="3.5"/>
</g>
<!-- layer: Hidden (ANSI) -->
<g fill="#000">
<circle cx="100.8" cy="39" r=".19"/>
<circle cx="99.3" cy="153.4" r=".19"/>
<circle cx="99.3" cy="151.7" r=".19"/>
<circle cx="121.3" cy="152.6" r=".19"/>
</g>
<!-- layer: Visible (ANSI) -->
<g fill="#000">
<circle cx="99.3" cy="39.5" r=".25"/>
<circle cx="121.3" cy="39" r=".25"/>
<circle cx="99.3" cy="43.5" r=".25"/>
<circle cx="99.3" cy="40.6" r=".25"/>
<circle cx="99.3" cy="42.5" r=".25"/>
<circle cx="121.3" cy="42" r=".25"/>
<circle cx="121.3" cy="43" r=".25"/>
<circle cx="121.3" cy="41.1" r=".25"/>
<circle cx="121.3" cy="40.1" r=".25"/>
<circle cx="99.3" cy="150" r=".25"/>
<circle cx="99.3" cy="146.5" r=".25"/>
<circle cx="99.3" cy="148.2" r=".25"/>
<circle cx="121.3" cy="150.8" r=".25"/>
<circle cx="121.3" cy="149.1" r=".25"/>
<circle cx="121.3" cy="147.4" r=".25"/>
</g>
<!-- layer: Border (ANSI) -->
<path d="M30 10h360v277.1h-360z" fill="none" stroke="#000" stroke-width=".7"/>
<!-- layer: Title (ANSI) -->
<path d="M140 227.1h250v60h-250zM240 227.1v60M290 227.1v20M340 227.1v60M140 247.1h250M240 267.1h150M282.3 267.1v20" fill="none" stroke="#000" stroke-width=".51"/>
<!-- layer: Dimension (ANSI) -->
<g fill="none" stroke="#000" stroke-width=".3">
<path d="M184.2 14.8l25 14.5M186.9 16.4l-.7 2.4-.9-.5zM186.9 16.4l-11.4 20M96.1 24.2l2.6-.5v1zM96.1 24.2h18.4M96.1 21v33.5M107.8 23.7l2.5 .5-2.5 .5zM110.3 21v26.2M175.2 30.5l25.7 14.8M178.8 29.6l.8 .5-1.6 2zM209.8 27.6l3.7 1.9M210.9 28.2l-.7 2.5-.9-.6z"/>
<path d="M210.9 25.8l12.3 7.1M210.9 30.3l.3 .2M214.3 21.6l-13.6 26.1M214.5 27.9l2.4 .9-.5 .8zM215.2 26.7l-1.1 2.1M221.2 31.2l2 1.7-2.4-.8zM224.8 30.1l-2.1 3.7M226.8 26.7l-3 5.2M232.3 24l38.5 22.2M74.7 47.9h3l15.6 11.3M91.6 57.3l1.7 1.9-2.3-1.1zM177.9 50.3h18.5"/>
<path d="M181.1 50.3l.5 2.5h-1zM181.1 50.3v17.3M197.9 46.3l5.4 2.8M201.5 45.3l.9 .5-1.7 1.9zM241.6 58.4l-.7 2.4-.9-.5zM241.6 58.4l-2.3 4.5-1.9 4.9M283.1 53.3l41.5 24M49.9 61.2h39.6M53.1 61.2l.4 2.5h-.9zM53.1 61.2v8.1M186.6 67.9h15.8M189.8 67.9l.5 2.4h-1z"/>
<path d="M189.8 63.6v19.3M204.8 67.7l1.2 2.3-1 .3zM204.8 67.7l8.2 28.4h3M206.9 65.5l-.3 .9-1.1 1M217.6 66.7l2 1.5-.8 .7zM217.6 66.7l26.1 30.8h3M236.1 72.5l-.6 3.5-.4 4.3M322.7 75.6l1.9 1.7-2.4-.9zM324.3 77.8l2.4 .8-.4 .8zM324.3 77.8l3.5 1.9M326.2 74.5l-7.1 12.4 6.8-11.9M49.9 89.5h39.6"/>
<path d="M52.6 87h.9l-.4 2.5zM53.1 81.3v8.2M96.1 96.2v24.4M124.5 96.2v24.4M180.6 97.8h1l-.5 2.5zM181.1 83v17.3M186.6 82.9h15.8M189.3 80.3h1l-.5 2.6zM204 89v26M234.6 80.3l1 .1-.6 2.5zM235.1 80.3l-.1 2.6M264 84.4v30.6"/>
<path d="M319.7 89l34.5 20M338.2 85.8l3.4 1.9M339.7 86.1l1.9 1.6-2.4-.8zM343.2 85l-10.5 18.3M96.1 117.5l2.6-.5v1zM96.1 117.5h8.2M116.3 117.5h8.2M122 117l2.5 .5-2.5 .5zM177.9 100.3h18.5M191.8 111.8h6.2M195.5 111.3l2.5 .5-2.5 .5zM198 102v13"/>
<path d="M201 111.8l2.5-.5v1zM201 111.8h24.7M201 102v13M204 111.8l2.5-.5v1zM237.7 111.8h26.3M261.5 111.3l2.5 .5-2.5 .5zM307.1 110.7l19.7 11.3M328.2 114.2l7.7 4.4M333.2 105.5l7.7 4.5M333.9 114.6l.9 .5-1.6 1.9zM338.1 108.4l-.8 2.4-.8-.5zM338.1 108.4l-7.5 13"/>
<path d="M351.5 107.4l-.9 2.4-.8-.5zM351.5 107.4l-2.4 4.2M332 125l9.7 5.6M339.8 126.6l.9 .5-1.7 1.9zM341.4 124.9l-2.4 4.1"/>
</g>
<g fill="#000">
<path d="M186.9 16.4l-.7 2.4-.9-.5zM96.1 24.2l2.6-.5v1zM107.8 23.7l2.5 .5-2.5 .5zM178.8 29.6l.8 .5-1.6 2zM210.9 28.2l-.7 2.5-.9-.6zM214.5 27.9l2.4 .9-.5 .8zM221.2 31.2l2 1.7-2.4-.8zM229.4 22.3l2.4 .8-.5 .8zM91.6 57.3l1.7 1.9-2.3-1.1zM181.1 50.3l.5 2.5h-1zM201.5 45.3l.9 .5-1.7 1.9zM53.1 61.2l.4 2.5h-.9z"/>
<path d="M189.8 67.9l.5 2.4h-1zM204.8 67.7l1.2 2.3-1 .3zM217.6 66.7l2 1.5-.8 .7zM241.6 58.4l-.7 2.4-.9-.5zM322.7 75.6l1.9 1.7-2.4-.9zM324.3 77.8l2.4 .8-.4 .8zM52.6 87h.9l-.4 2.5zM180.6 97.8h1l-.5 2.5zM189.3 80.3h1l-.5 2.6zM234.6 80.3l1 .1-.6 2.5zM339.7 86.1l1.9 1.6-2.4-.8zM96.1 117.5l2.6-.5v1z"/>
<path d="M122 117l2.5 .5-2.5 .5zM195.5 111.3l2.5 .5-2.5 .5zM201 111.8l2.5-.5v1zM204 111.8l2.5-.5v1zM261.5 111.3l2.5 .5-2.5 .5zM333.9 114.6l.9 .5-1.6 1.9zM338.1 108.4l-.8 2.4-.8-.5zM351.5 107.4l-.9 2.4-.8-.5zM339.8 126.6l.9 .5-1.7 1.9z"/>
</g>
<!-- layer: Center Mark (ANSI) -->
<g fill="none" stroke="#000" stroke-width=".3">
<path d="M96.1 54.5v.5M96.1 58v6.4M103.6 55.4h.5M107.1 55.4h6.4M110.3 47.2v22M116.5 55.4h.5M124.5 54.5v.5M124.5 58v6.4M214.3 59.7v3.2h-3.2M82.1 75.4h22M89.5 61.2h.5M93 61.2h6.3"/>
<path d="M96.1 67.4v.5M102.4 61.2h.5M107.1 75.4h6.4M110.3 72.2v6.3M116.5 75.4h22M117.8 61.2h.5M121.3 61.2h6.3M124.5 67.4v.5M130.6 61.2h.5M200.8 64.8h6.3M204 61.6v6.4M217.5 62.9h-3.2v3.1"/>
<path d="M220.5 62.9h2M89.5 89.5h.5M93 89.5h6.3M96.1 82.8v.5M96.1 86.3v6.3M96.1 95.7v.5M102.4 89.5h.5M110.3 81.5v22M117.8 89.5h.5M121.3 89.5h6.3M124.5 82.8v.5M124.5 86.3v6.3"/>
<path d="M124.5 95.7v.5M130.6 89.5h.5M200.8 85.8h6.3M204 82.7v6.3"/>
</g>
<!-- layer: Centerline (ANSI) -->
<path d="M238.3 56.4l14 8.2M254.9 66l3.4 2.1M260.9 69.5l11.3 6.6M274.8 77.5l3.5 2.1M280.9 81l11.2 6.6M294.7 89l3.4 2M300.7 92.5l14.1 8.1" fill="none" stroke="#000" stroke-width=".3"/>
<!-- layer: Symbol (ANSI) -->
<path d="M111.7 196.3l4.3 2.5-3.4 .8zM117.8 177.5l2.5 2.4-2.5 2.6z" fill="#000"/>
<path d="M120.3 179.9h73.8M194.1 176.9h5.5v6.1h-5.5zM112.6 199.6l-25.4 42.8h-4.6M77.1 239.3h5.5v6.1h-5.5z" fill="none" stroke="#000" stroke-width=".3"/>
<g font-size="6.9">
<text x="246.6" y="262.2">Herramienta de dibujo</text>
<text x="365" y="262.1">1</text>
</g>
<g font-size="4.2">
<text x="200.4" y="21.6" transform="rotate(30 200.4 21.6)">10.00</text>
<text x="215.1" y="20.9">M22 X 2</text>
<text x="115.3" y="25.7">14.14</text>
<text x="270.7" y="47.9" transform="rotate(30 270.7 47.9)">110.00</text>
<text x="55.1" y="49.3">5 X ⌀7.00</text>
<text x="191.3" y="62.9" transform="rotate(-90 191.3 62.9)">15.00</text>
<text x="231.6" y="71.7">30.0°</text>
<text x="54.6" y="80.6" transform="rotate(-90 54.6 80.6)">28.28</text>
<text x="327.7" y="81.5" transform="rotate(30 327.7 81.5)">20.00</text>
<text x="216.9" y="97.6">4 X R3.00</text>
<text x="247.5" y="99">R5.00</text>
<text x="182.9" y="113.3">3.00</text>
<text x="226.5" y="113.3">59.99</text>
<text x="105.1" y="119">28.28</text>
<text x="195.6" y="181.5">A</text>
<text x="237" y="189">Nota</text>
<text x="237" y="199.1">Para los filetes en los puntos A y B, se deben</text>
<text x="237" y="204.1">redondear a 5 mm</text>
<text x="78.6" y="243.9">B</text>
<text x="159.5" y="240.2">Jeison Nicolas Diaz Arciniegas</text>
<text x="258.8" y="240.1">1 : 1</text>
<text x="306.2" y="240.1">Mateo Ramos</text>
<text x="363.7" y="240.2">9/5/2025</text>
<text x="247.5" y="280.1">1</text>
<text x="307.1" y="280.1">PLA</text>
<text x="362.8" y="280.1">A3</text>
</g>
<g font-size="4.1">
<text x="141" y="231.3">Diseño de:</text>
<text x="241" y="231.2">Escala:</text>
<text x="291" y="231.2">Revisado</text>
<text x="341" y="231.2">Fecha de</text>
<text x="291" y="236.1">por:</text>
<text x="341" y="236.1">creacion:</text>
<text x="241" y="251.2">Titulo:</text>
<text x="341" y="251.2">Cantidad:</text>
<text x="241" y="271.1">N° pieza:</text>
<text x="283.3" y="271.2">Material:</text>
<text x="341" y="271.1">Formato:</text>
</g>
<g font-size="3.9">
<text x="169.4" y="49.8" transform="rotate(-60 169.4 49.8)">⌀18.00</text>
<text x="182.6" y="82.3" transform="rotate(-90 182.6 82.3)">⌀50.00</text>
<text x="343" y="125" transform="rotate(-60 343 125)">⌀25.00</text>
<text x="324.6" y="134.8" transform="rotate(-60 324.6 134.8)">⌀10.00</text>
</g>
</svg>
